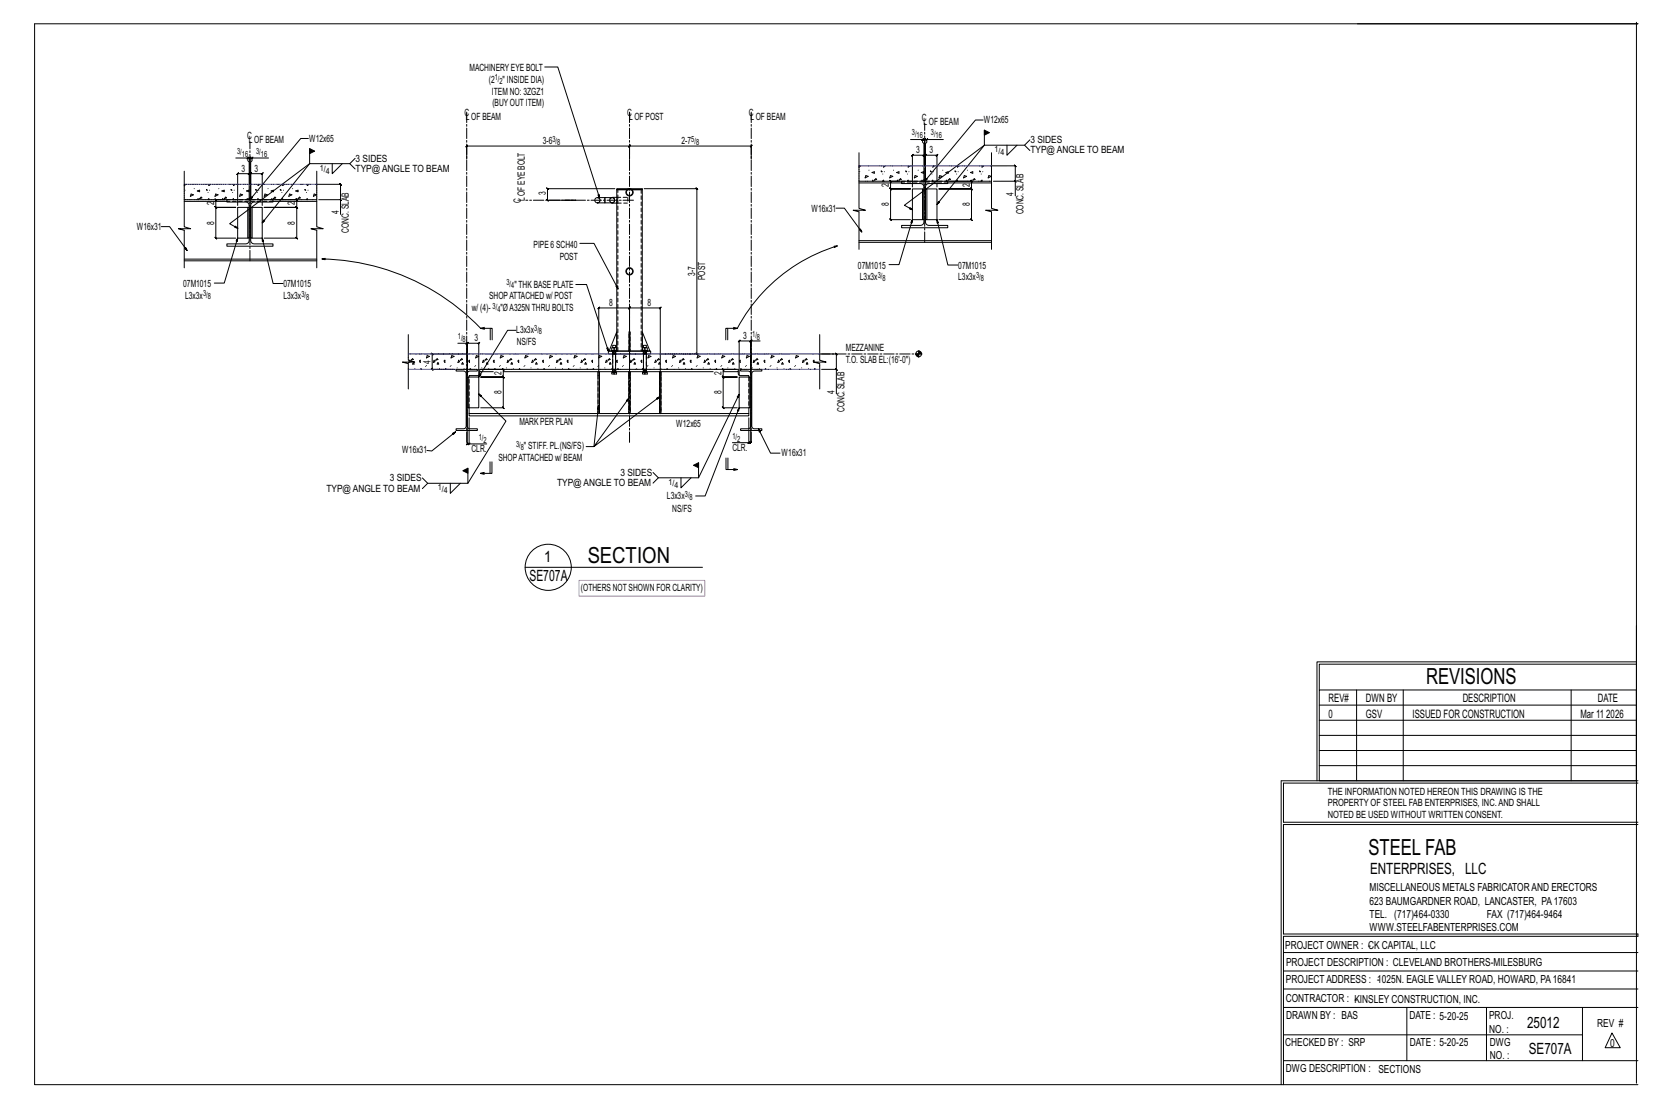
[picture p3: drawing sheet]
<svg xmlns="http://www.w3.org/2000/svg" width="914mm" height="610mm" viewBox="0 0 914 610" stroke-linecap="round" stroke-linejoin="round" font-family="sans-serif">
<g fill="none" stroke="#000" stroke-width=".55">
<path d="M901 12v584M902 13h-883v584h883M300 37h7l23 72M170 76h-4l-28 34M501 77h7v1l1 1v6M508 77h-1l1-1zM508 77h1l1-1-1 1v14v-14l1-1-1 1h1M511 76l-1 1zM519 77h-9v1l-1 1v21M541 66h-4l-28 34M542 72v8h22l3-3M554 80v5l6-5"/>
<path d="M564 80l3 3M101 94v31l4 1h-7l3 1v20M130 87h6v2h1v7M136 87v1l1-1zM136 87h2l-1 1 1-1v15v-15l-1 1 1-1h1M138 88l1-1zM148 87h-9v2h-1v21M170 82v8h23l3-3M174 94v31l4 1h-7l3 1v20M183 90v6l5-6M193 90l3 3M257 88v-8l-1 1 1-1h90l-1 1 1-1v8v-8l-1 1 1-1h67l-1 1 1-1v8"/>
<path d="M473 84v31l3 1h-6l3 1v20M473 100h23M473 91v1l1-1M473 95h.1M477 97h1l-2 1zM478 94h.1M480 95h1zM480 100v-1l1 1M481 99l1-1 1 1zM485 94l1 1zM486 96h.1M486 100v-1v1"/>
<path d="M487 91l-1 1 1-1M487 95h.1M490 97h1l-1 1zM492 94h.1M494 95h1zM494 100v-1v1M495 100h-5v-1l1 1h-1v4l1 1-1-1h11h-11l1 1-1-1v17v-1l1 1h-1h11M496 98v1h-1zM496 100h26v1h-11l-2 2 1 20 1 1h11v1h-26v-1h11l2-2-1-20-1-1h-11zM499 94v1zM500 96h.1M500 100v-1v1"/>
<path d="M500 91v1l1-1M500 95h.1M504 97h1l-2 1zM505 94h.1M507 95h1zM507 100l1-1v1M508 99l1-1 1 1zM512 94l1 1zM513 96h.1M513 100l1-1v1M514 91v1l1-1M514 95h.1"/>
<path d="M517 97h2l-2 1zM519 94h.1M521 95h1zM521 100v-1v1M522 100h24M522 99l1-1v1zM523 100h12l-1-1 1 1v4h-1l1 1v-1h-18h18h-1l1 1v-1v17l-1-1 1 1h-18M526 94v1zM527 96h.1M527 100v-1v1M527 91v1l1-1M527 95h1"/>
<path d="M531 97h1l-2 1zM533 94h.1M534 95h2zM534 100l1-1v1M536 99v-1l1 1zM539 94l1 1zM540 96h.1M540 100l1-1v1M541 91v1l1-1M541 95h.1M544 97h2l-2 1zM546 91h13h-1l1 1v-1v9"/>
<path d="M546 84v31l3 1h-6l3 1v20M547 100h12v8M558 99l1 1zM101 111h24M101 110h24M102 102h-1h1M102 105h.1M105 107h1l-1 1zM107 104h.1M109 105h1v1zM109 110v-1v1M110 109h1z"/>
<path d="M114 104v1zM115 106h.1M115 110v-1v1M115 102h1M115 105h.1M119 107h1l-2 1zM120 104h.1M122 105h1v1zM122 110l1-1v1M124 110h-5l-1-1 1 1v4h-1l1 1v-1h11h-11h-1l1 1v-1v17h-1l1 1v-1h11M124 109h1h-2zM125 110h25v1h-11l-1 2v20l2 1h10v2h-25v-2h11l1-2v-20l-2-1h-10z"/>
<path d="M127 104l1 1zM128 106h.1M128 110l1-1v1M129 102h1M129 105h.1M132 107h2l-2 1zM134 104h.1M136 105h1v1zM136 110v-1v1M136 114h1v17h-1zM136 114h-5v17h5M137 109h1z"/>
<path d="M137 112v-16l1-1-1 1h-6v-1l-1 1h1v17M138 114h1v17h-1zM138 112v-16l1-1-1 1h6l1-1-1 1v17M139 114h5v17h-5M141 104v1zM142 106h.1M142 110v-1v1M142 102h1M142 105h1M146 107h1l-2 1zM148 104h.1M149 105h2v1z"/>
<path d="M149 110l1-1v1M150 111h24M150 110h24M151 110h12v-1l1 1h-1v4l1 1-1-1h-18h18l1 1-1-1v17l1 1-1-1h-18M151 109h1h-1zM154 104l1 1zM155 106h.1M155 110l1-1v1M156 102h1M156 105h.1M159 107h2l-2 1zM161 104h.1"/>
<path d="M163 105h1v1zM163 110v-1l1 1M165 109h-1zM168 104v1zM169 106h.1M169 110v-1v1M169 102h1M170 105h.1M173 107h1l-1 1zM174 102l13-1 1 1-1-1v9M175 110h12v8M187 109l1 1z"/>
<path d="M333 109v3h4M333 109h-4a1.5 1.5 0 0 0-2 1 1.5 1.5 0 0 0 2 2h4M337 109l1 1M337 109h-4M337 109h3M338 111l-1 1h3M338 110h.1M338 110v1M338 111h.1M338 104h-37v-1l1 1h-1v6l1 1-1-1h16M340 104h14h-6h6v89M340 104h5h-5"/>
<path d="M340 112h.1M340 109v3M340 112v81M340 104v5M346 104h1zM355 104h29l-1-1 1 1v91l-1-1 1 1h-21M460 115h5l9 13M473 101h23M508 104h1v17h-1zM508 104h-6v17h6M509 102v-17l-1 1 1-1h-7h1l-1 1v-1v18M509 104h1v17h-1z"/>
<path d="M509 102v-17v1l1-1h-1h7l-1 1 1-1v18M510 104h6v17h-6M516 113l26-33-44 33 4 3M522 101h24M89 125h4l10 13M131 131l-8 25h-5M144 131l6 25h6M144 123l26-33-44 33 5 3M319 134h8l13 25M459 136l2-1-2 1zM461 135a93 93 0 0 0-55 46l-2-1M473 133h73"/>
<path d="M502 121l-7 25h-6M516 121l6 25h5M101 144h73M101 143h73M177 143l2-1v1zM177 143a125 125 0 0 1 88 38l2-1M317 157h6l12 36M225 184v14l3 1h-6l3 1v14M225 198l1 1-1 1zM226 198h1h1zM228 200h-1zM231 195h.1"/>
<path d="M231 199v-1v2zM235 196h1l-1 1zM239 198v1v1zM240 198h1zM241 200h1h-1zM244 195h1M244 199l1-1v2zM249 196h1l-2 1zM252 189h5v6h-19l-1-1 1 1v8h-1l1 1v-1h12M253 198v1l-1 1zM253 198h1h1zM255 200h-1z"/>
<path d="M257 189v1l1-1h-1v18v-18v1l1-1h-1h7l-1 1 1-1v18M257 189l-1 1zM258 195h.1M258 199v-1v2zM262 196h2l-2 1zM266 198v1v1zM267 181h-2h6v6M267 198h1zM268 200h1h-1zM270 181v6M272 195h.1M272 199v-1v2z"/>
<path d="M276 196h1l-2 1zM280 198v1l-1 1zM281 198h1h-2zM282 200h-1zM284 182h-5l-15 26M285 195h.1M285 199l1-1v2zM289 196h2l-2 1zM293 198l1 1-1 1zM294 198h1zM295 200h1h-1zM299 195h.1"/>
<path d="M299 199v-1v2zM303 196h1l-2 1zM307 198v1l-1 1zM308 198h1zM309 200h-1zM312 195h.1M312 199l1-1v2zM316 196h2l-2 1zM320 198l1 1-1 1zM321 198h1zM322 200h1h-1zM326 195h.1"/>
<path d="M326 199v-1v2zM330 196h1l-1 1zM334 198v1l-1 1zM335 198h1zM335 193h23v2h-23zM336 200h-1zM337 193v-2h1v2h2M337 191v-1h2v1M337 195v8M338 193h-1h3M338 191h1v2M339 195v8"/>
<path d="M339 195h.1M339 199l1-1v2zM339 192l1-9-5 10h4M340 193h.1M340 193h7v-10h-1v10M344 196h1l-2 1zM347 198l1 1-1 1zM348 198h1zM349 200h1h-1zM353 195h.1M353 199v-1v2zM354 193h-7"/>
<path d="M354 193v-2h1v2h2h-4h2M354 192v-9l4 10h-4M354 191v-1h2v1M354 195v8M355 191h1v2M356 195v8M357 196h1l-1 1zM361 198v1l-1 1zM362 198h1zM363 200h.1M366 195h.1M366 199l1-1v2z"/>
<path d="M371 196h1l-2 1zM374 198l1 1-1 1zM375 198h1h1zM377 200h-1zM380 195h.1M380 199v-1v2zM384 196h1l-1 1zM388 198v1v1zM389 198h1zM390 200h1h-1zM393 195h1M393 199l1-1v2z"/>
<path d="M398 196h1l-2 1zM401 181v6M402 198v1l-1 1zM403 198h1h-2zM404 200h-1zM404 181h2h-6v6M407 195h.1M407 199v-1v2zM411 196h2l-2 1zM414 188v-1l-1 1zM414 188v-1l-1 1v19v-19l1-1-1 1h-6v-1l-1 1h1v19M415 198l1 1-1 1z"/>
<path d="M416 198h1zM417 200h1h-1zM418 188h-4v15M421 195h.1M421 199v-1v2zM425 196h1l-2 1zM429 198v1l-1 1zM429 198h1h1zM431 200h-1zM434 195h.1M434 199l1-1v2zM438 196h2l-2 1z"/>
<path d="M442 198l1 1-1 1zM443 198h1zM444 200h1h-1zM448 195h.1M448 199v-1v2zM451 184v14l4 1h-7l3 1v14M452 195h8v-1l1 1h-1v8M504 195h4M504 195l1 1M504 195l2 1M505 195l1 1M505 195h1"/>
<path d="M506 195h.1M506 194l1 1M506 193l1 2M506 193v4M228 203h.1M232 203h.1M234 202h.1M235 201h.1M238 203h.1M242 203h.1M245 203h1M248 202h.1"/>
<path d="M248 201h.1M251 203h12v1h-5l-1 2v29l1 1h5v1h-12v-1h5l1-1v-29l-1-2h-5zM252 203h.1M255 203h1M257 208h1v17h-1zM258 208h6v17h-6M259 203h.1M261 202h.1M262 201h.1M264 217l15 15-21 34M264 207h-6v1M264 205v2"/>
<path d="M265 203h12l1 1-1-1v5v-1l1 1h-1h-12h12v-1l1 1h-1v17v-1l1 1h-1h-12M265 203h.1M269 203h.1M272 205h-8v-2h142v2h-8M272 203h1M275 202h.1M275 201h.1M277 205h116M279 203h.1M283 203h.1M286 203h.1M288 202h1"/>
<path d="M289 201h.1M292 203h.1M296 203h.1M299 203h1M302 202h.1M302 201h1M306 203h.1M310 203h.1M313 203h.1M316 202h.1M316 201h.1M319 203h.1"/>
<path d="M323 203h.1M326 203h1M329 202h.1M329 205h1v23h-1zM330 201h.1M330 205v-35h-1l1-1v1h17h-1l1-1v1v33v-33h-1l1-1v1h16l1-1-1 1v58M333 203h.1M337 203h.1M337 205h1v1h-1zM337 205h.1M338 205h1v1h-1M339 205h.1"/>
<path d="M340 203h1M343 202h.1M343 201h.1M346 205h1v23h-1zM346 203h1M350 203h.1M354 203h.1M354 205h1v1h-1zM354 205h.1M355 205h1v1h-1M356 205h.1M356 202h.1"/>
<path d="M357 201h.1M360 203h.1M363 205h1v23h-1zM363 219l-36 27 19-27M364 203h.1M367 203h1M370 202h.1M370 201h.1M374 203h.1M377 203h.1M381 203h.1M383 202h.1"/>
<path d="M384 201h.1M387 203h.1M391 203h.1M394 203h1M397 202h.1M397 201h.1M401 203h.1M404 203h1M405 203h-7l1 1-1-1v5v-1l1 1h-1h8h-8v-1l1 1h-1v17v-1l1 1h-1h8M406 205l1 2h5v1M407 217l-22 46M408 203h.1"/>
<path d="M408 203h11v1h-4l-1 2v29l1 1h4v1h-11v-1h4l1-1v-29l-1-2h-4zM410 202h.1M411 201h.1M412 208h1v17h-1zM412 208h-5v17h5M414 203h.1M418 203h.1M421 203h1M424 202h.1M424 201h.1M428 203h.1M432 203h.1"/>
<path d="M435 203h.1M437 202h1M438 201h.1M441 203h.1M445 203h.1M448 203h1M451 202h.1M452 203h8v14M460 203l1 1zM251 238l-13 10h-3M257 226v18v1l1-1h-1h1M258 228h154v1h-154z"/>
<path d="M258 230v14h10M258 225v3M330 223l-3 23h-4M407 225l-19 48h-5M412 230v14h-9M412 225v3M413 226v18l1-1-1 1h-1M418 236l6 14h5M258 258v8h-23l-2-3M259 244l-1 1zM270 254v7M271 254v7h-7l3-1"/>
<path d="M385 255v8h-23l-2-3M400 252v7h6l-2-1M401 252v7M406 259h-2M412 244l1-1zM235 266l-2 3M248 266v6l5-6M264 261h3M362 263l-2 3M375 263v6l5-6M289 312h98M726 380h175v50h-175z"/>
<path d="M747 380v50M772 380v50M865 380v50M901 366h-175v14M901 364h-176v66M726 397h175M726 388h175M726 413h175M726 405h175M705 430v167M705 430h197M726 422h175"/>
<path d="M902 431h-195v22h195M902 454h-195v60h195v2h-195v81M707 535h195M707 525h195M707 555h195M707 545h195M774 555v29M818 555v29M871 555v29M707 570h164M887 569l5 8h-8zM707 584h195"/>
<circle cx="347" cy="106" r="2"/>
<circle cx="347" cy="106" r="1.7"/>
<circle cx="347" cy="149" r="2"/>
<circle cx="347" cy="149" r="1.7"/>
<circle cx="506" cy="195" r="1.6"/>
<circle cx="302" cy="312" r="13"/>
</g>
<path d="M542 72l3 1-3 1zM170 82l3 1-3 2zM382 256l3-1v3zM255 259l3-1v3z" fill="#000" stroke="#000" stroke-width=".55"/>
<path d="M473 91h73M101 102h73M225 195h226M225 203h26M419 203h32" fill="none" stroke="#00f" stroke-width=".55"/>
<path d="M319 320h69v8h-69z" fill="none" stroke="#f0f" stroke-width=".55"/>
<path d="M473 91h73v9h-73zM101 102h73v8h-73zM225 195h226v8h-226z" fill="none" stroke="#000" stroke-width=".55" stroke-dasharray="0 1"/>
<g fill="none" stroke="#000" stroke-width=".55" stroke-dasharray="2 1.4">
<path d="M496 100h26M125 110h25M138 113h-1M150 111h-25M329 109h.1M329 112h.1M329 112l1-1M330 109h-1M330 111h.1M330 109v1M330 109h.1M330 111v-1"/>
<path d="M330 110h.1M336 109v2M336 109h.1M336 111h.1M336 111l1 1M337 112h.1M337 109h-1M337 109h.1M340 112v-3M340 109h6M340 109v-5M345 104h1z"/>
<path d="M346 109v3h-6M347 104h1zM353 104v89M509 103h.1M522 101h-26M337 193h1M337 193h.1M337 195v-2M337 195h.1M337 191h1v2h1M337 195l1-2M338 193v2z"/>
<path d="M338 195h-1v-2M338 191h1M338 193h1M339 193h-1M339 193h.1M339 193l-1 2M339 193v2M339 195h-1M339 192v1M340 193h.1M340 193v-84M346 183h1v9h-1z"/>
<path d="M347 193h-1M347 193v-1h-1v1M354 193h.1M354 193h1M354 195v-2M354 195v-2h2v2M354 191h1v2h1M354 195l1-2M354 193v-1M355 193h.1M355 193h-1M355 193v2z"/>
<path d="M355 195h-1v-2M355 191h1M355 193v2M356 193v2h-1M356 195h.1M356 193v2M329 207h1v21h-1zM329 207v-2h1M330 205v2M337 203h.1M337 205v-2M337 205h1v1"/>
<path d="M337 203v-10h2v2M337 203h1M338 205h-1v-2M338 203v2v-2M338 203v2M338 205h1M339 203v2M339 205v-10M346 207h1v21h-1zM346 207v-2h1M347 205v2M354 205v-2"/>
<path d="M354 205h1v1M354 203v-8M354 205l1-2M355 205h-1M355 203v2zM355 203v2M355 205h1M356 203v2M356 205v-10M363 207h1v21h-1zM363 207v-2h1M364 205v2"/>
<path d="M412 208v17M258 225v-17M330 226h-1M347 226h-1M364 226h-1"/>
</g>
<path d="M317 110h-28M349 110h-38M509 133v-65M138 144v-66M451 195h55M257 244v-182M347 244v-182M414 244v-182" fill="none" stroke="#000" stroke-width=".55" stroke-dasharray="5.8 1 1 1"/>
<g font-size="12.2">
<text x="324" y="310">SECTION</text>
<text x="785" y="377">REVISIONS</text>
<text x="753" y="471">STEEL FAB</text>
</g>
<g font-size="8.6">
<text x="299" y="310">1</text>
<text x="292" y="320">SE707A</text>
<text x="754" y="481">ENTERPRISES, LLC</text>
<text x="841" y="566">25012</text>
<text x="842" y="580">SE707A</text>
</g>
<g font-size="6.4">
<text x="731" y="386">REV#</text>
<text x="752" y="386">DWN BY</text>
<text x="805" y="386">DESCRIPTION</text>
<text x="880" y="386">DATE</text>
<text x="731" y="395">0</text>
<text x="752" y="395">GSV</text>
<text x="778" y="395">ISSUED FOR CONSTRUCTION</text>
<text x="870" y="395">Mar 11</text>
<text x="884" y="395">2026</text>
</g>
<g font-size="6.1">
<text x="754" y="491">MISCELLANEOUS METALS FABRICATORAND ERECTORS</text>
<text x="754" y="498">623 BAUMGARDNER ROAD, LANCASTER, PA17603</text>
<text x="754" y="505">TEL. (717)464-0330</text>
<text x="819" y="505">FAX (717)464-9464</text>
<text x="754" y="513">WWW.STEELFABENTERPRISES.COM</text>
<text x="708" y="523">PROJECT OWNER : -CK CAPITAL, LLC</text>
<text x="708" y="532">PROJECT DESCRIPTION : CLEVELAND BROTHERS-MILESBURG</text>
<text x="708" y="541">PROJECTADDRESS : -1025N. EAGLE VALLEY ROAD, HOWARD, PA16841</text>
<text x="708" y="552">CONTRACTOR : -KINSLEY CONSTRUCTION, INC.</text>
<text x="708" y="561">DRAWN BY : BAS</text>
<text x="776" y="561">DATE : 5-20-25</text>
<text x="820" y="561">PROJ.</text>
<text x="820" y="569">NO. :</text>
<text x="879" y="566">REV #</text>
<text x="708" y="576">CHECKED BY : SRP</text>
<text x="776" y="576">DATE : 5-20-25</text>
<text x="820" y="576">DWG</text>
<text x="886" y="577">0</text>
<text x="820" y="583">NO. :</text>
<text x="708" y="590">DWG DESCRIPTION : SECTIONS</text>
</g>
<g font-size="5.5">
<text x="259" y="39">MACHINERYEYE BOLT</text>
<text x="269" y="46">(2</text>
<text x="277" y="46">&quot; INSIDE DIA)</text>
<text x="271" y="52">ITEM NO: 3ZGZ1</text>
<text x="271" y="59">(BUYOUT ITEM)</text>
<text x="256" y="64">C</text>
<text x="345" y="64">C</text>
<text x="412" y="64">C</text>
<text x="256" y="66">L</text>
<text x="259" y="66">OF BEAM</text>
<text x="346" y="66">LOF POST</text>
<text x="413" y="66">L</text>
<text x="416" y="66">OF BEAM</text>
<text x="508" y="67">C</text>
<text x="508" y="69">L</text>
<text x="511" y="69">OF BEAM</text>
<text x="542" y="68">W12x65</text>
<text x="136" y="77">C</text>
<text x="137" y="79">L</text>
<text x="140" y="79">OF BEAM</text>
<text x="170" y="78">W12x65</text>
<text x="299" y="79">3-6</text>
<text x="375" y="79">2-7</text>
<text x="567" y="79">3 SIDES</text>
<text x="196" y="89">3 SIDES</text>
<text x="504" y="84">3</text>
<text x="512" y="84">3</text>
<text x="567" y="84">TYP@ ANGLE TO BEAM</text>
<text x="133" y="95">3</text>
<text x="140" y="95">3</text>
<text x="196" y="95">TYP@ ANGLE TO BEAM</text>
<text x="300" y="108" transform="rotate(-90 300 108)">3</text>
<text x="489" y="103" transform="rotate(-90 489 103)">2</text>
<text x="534" y="103" transform="rotate(-90 534 103)">2</text>
<text x="558" y="108" transform="rotate(-90 558 108)">4</text>
<text x="118" y="113" transform="rotate(-90 118 113)">2</text>
<text x="162" y="113" transform="rotate(-90 162 113)">2</text>
<text x="287" y="112" transform="rotate(-90 287 112)">C</text>
<text x="289" y="111" transform="rotate(-90 289 111)">LOF EYE BOLT</text>
<text x="489" y="114" transform="rotate(-90 489 114)">8</text>
<text x="534" y="114" transform="rotate(-90 534 114)">8</text>
<text x="186" y="118" transform="rotate(-90 186 118)">4</text>
<text x="447" y="117">W16x31</text>
<text x="563" y="118" transform="rotate(-90 563 118)">CONC. SLAB</text>
<text x="118" y="124" transform="rotate(-90 118 124)">8</text>
<text x="162" y="124" transform="rotate(-90 162 124)">8</text>
<text x="75" y="127">W16x31</text>
<text x="192" y="128" transform="rotate(-90 192 128)">CONC. SLAB</text>
<text x="294" y="136">PIPE 6 SCH40</text>
<text x="308" y="143">POST</text>
<text x="472" y="148">07M1015</text>
<text x="528" y="148">07M1015</text>
<text x="383" y="152" transform="rotate(-90 383 152)">3-7</text>
<text x="388" y="154" transform="rotate(-90 388 154)">POST</text>
<text x="473" y="154">L3x3x</text>
<text x="528" y="154">L3x3x</text>
<text x="101" y="158">07M1015</text>
<text x="156" y="158">07M1015</text>
<text x="283" y="158">&quot; THK BASE PLATE</text>
<text x="102" y="164">L3x3x</text>
<text x="156" y="165">L3x3x</text>
<text x="269" y="165">SHOPATTACHED w/ POST</text>
<text x="260" y="171">w/ (4)-</text>
<text x="276" y="171">&quot;ØA325N THRU BOLTS</text>
<text x="335" y="169">8</text>
<text x="356" y="169">8</text>
<text x="284" y="184">L3x3x</text>
<text x="261" y="188">3</text>
<text x="284" y="190">NS/FS</text>
<text x="409" y="187">3</text>
<text x="466" y="193">MEZZANINE</text>
<text x="237" y="200" transform="rotate(-90 237 200)">4</text>
<text x="466" y="200">T.O. SLAB EL:(16'-0&quot;)</text>
<text x="276" y="207" transform="rotate(-90 276 207)">2</text>
<text x="397" y="207" transform="rotate(-90 397 207)">2</text>
<text x="276" y="217" transform="rotate(-90 276 217)">8</text>
<text x="397" y="217" transform="rotate(-90 397 217)">8</text>
<text x="459" y="217" transform="rotate(-90 459 217)">4</text>
<text x="465" y="227" transform="rotate(-90 465 227)">CONC. SLAB</text>
<text x="286" y="234">MARK PER PLAN</text>
<text x="372" y="235">W12x65</text>
<text x="221" y="250">W16x31</text>
<text x="260" y="249">CLR.</text>
<text x="288" y="247">&quot; STIFF. PL.(NS/FS)</text>
<text x="403" y="248">CLR.</text>
<text x="430" y="251">W16x31</text>
<text x="274" y="254">SHOPATTACHED w/ BEAM</text>
<text x="342" y="262">3 SIDES</text>
<text x="215" y="265">3 SIDES</text>
<text x="307" y="268">TYP@ ANGLE TO BEAM</text>
<text x="180" y="271">TYP@ ANGLE TO BEAM</text>
<text x="367" y="275">L3x3x</text>
<text x="370" y="282">NS/FS</text>
<text x="320" y="326">(OTHERS NOT SHOWN FOR CLARITY)</text>
<text x="731" y="438">THE INFORMATION NOTED HEREON THIS DRAWING IS THE</text>
<text x="731" y="444">PROPERTY OF STEEL FAB ENTERPRISES, INC.AND SHALL</text>
<text x="731" y="451">NOTED BE USED WITHOUT WRITTEN CONSENT.</text>
</g>
<g font-size="4.7">
<text x="272" y="44">1/</text>
<text x="275" y="46">2</text>
<text x="502" y="75">3/</text>
<text x="505" y="76">16</text>
<text x="512" y="75">3/</text>
<text x="515" y="76">16</text>
<text x="304" y="78">3/</text>
<text x="307" y="80">8</text>
<text x="381" y="78">5/</text>
<text x="383" y="80">8</text>
<text x="548" y="84">1/</text>
<text x="131" y="85">3/</text>
<text x="133" y="86">16</text>
<text x="141" y="85">3/</text>
<text x="144" y="86">16</text>
<text x="551" y="85">4</text>
<text x="176" y="94">1/</text>
<text x="179" y="96">4</text>
<text x="483" y="153">3/</text>
<text x="486" y="155">8</text>
<text x="537" y="153">3/</text>
<text x="540" y="155">8</text>
<text x="279" y="157">3/</text>
<text x="281" y="159">4</text>
<text x="112" y="163">3/</text>
<text x="114" y="165">8</text>
<text x="166" y="163">3/</text>
<text x="169" y="165">8</text>
<text x="271" y="170">3/</text>
<text x="274" y="172">4</text>
<text x="294" y="182">3/</text>
<text x="297" y="184">8</text>
<text x="414" y="186">1/</text>
<text x="252" y="187">1/</text>
<text x="255" y="188">8</text>
<text x="417" y="187">8</text>
<text x="264" y="242">1/</text>
<text x="266" y="244">2</text>
<text x="403" y="242">1/</text>
<text x="406" y="243">2</text>
<text x="284" y="246">3/</text>
<text x="287" y="248">8</text>
<text x="241" y="270">1/</text>
<text x="368" y="267">1/</text>
<text x="371" y="269">4</text>
<text x="244" y="272">4</text>
<text x="377" y="274">3/</text>
<text x="380" y="275">8</text>
</g>
</svg>
